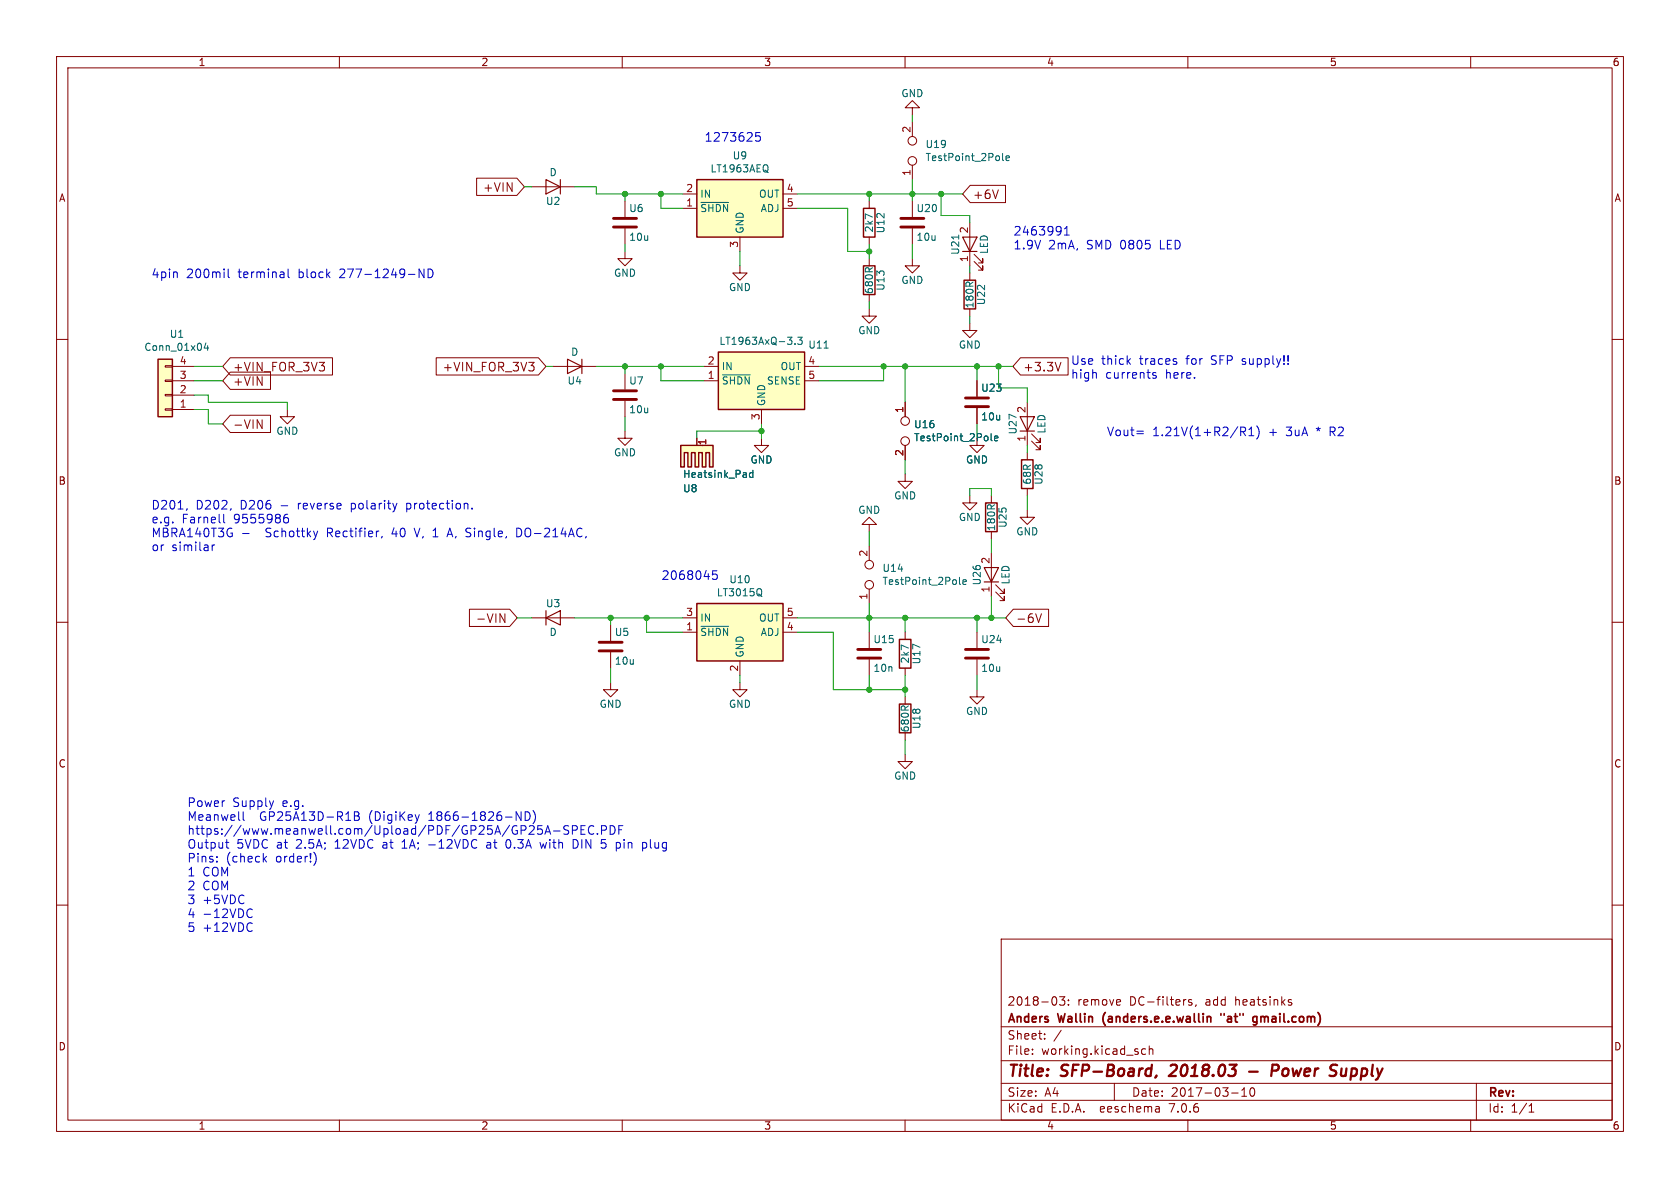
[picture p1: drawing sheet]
<svg xmlns="http://www.w3.org/2000/svg" width="297mm" height="210mm" viewBox="0 0 297 210" stroke-linecap="round" stroke-linejoin="round" font-family="sans-serif">
<g fill="none" stroke="#840000" stroke-width=".18">
<path d="M10 10h277v190h-277zM12 12h273v186h-273zM60 10v2M110 10v2M160 10v2M210 10v2M260 10v2M110.5 35.6v2.8M120.6 36.8h2.6M120.6 34.3h2.6M138.4 36.8h2.6M138.4 34.3h2.6"/>
<path d="M171.4 39.4v7.6M10 60h2M110.5 44.5v1.2h1.3l-1.3 1.3-1.3-1.3h1.3M110.5 40.4v2.8M130.8 41.9v2.6M171.4 57.2v1.2h1.3l-1.3 1.3-1.2-1.3h1.2M171.4 48.3v1.2M171.4 54.6v1.3M172.2 46.2l1.5 1.6v-.8v.8h-.7M172.2 45l1.5 1.5v-.8v.8h-.7M285 60h2M29.2 64.6h1.3v.3h-1.3z"/>
<path d="M29.2 67.2h1.3v.2h-1.3zM29.2 69.7h1.3v.3h-1.3zM29.2 72.3h1.3v.2h-1.3zM30.5 72.4h3.8M30.5 69.9h3.8M30.5 67.3h3.8M30.5 64.8h3.8M134.6 77.5v1.2h1.3l-1.3 1.3-1.3-1.3h1.3M153.7 92.7h1.2l-1.2-1.3-1.3 1.3h1.3v1.3M10 110h2M107.9 110.5v2.8M107.9 115.3v2.8"/>
<path d="M153.7 111.8v2.8M153.7 116.6v2.8M285 110h2M10 160h2M285 160h2M177 166h108v32h-108zM186.7 176.5v.9M187.3 176.2h.9l-.5 .6 .5 .1v.7l-.2 .1h-.5l-.2-.1M188.9 177.6v.1M188.9 176.8v.1M198 176.8l.1 .3-.7 .1M209.5 176.7h.2"/>
<path d="M210.7 176.8l-.4-.1-.2 .2 .1 .2 .5 .2v.3h-.6M211.5 177.6l-.2 .3M228 177.2l.3 .1 .1 .2-.2 .2h-.3M228 176.7l.3 .1M60 198v2M110 198v2M160 198v2M177 194.5h108M177 191.5h108M177 187.5h108M177 181.5h108M182.5 186.3v.1"/>
<path d="M182.5 185.5v.1M184.7 183.6v.1M184.7 182.8v.1M187.6 182.1l-1.3 2M197 191.5v3M202.5 185.5l-.4-.1-.3 .3v.4l.2 .2h.5M203.2 185.5l.2-.1 .3 .1 .1 .9M203.2 184.9v1.5M204.9 195.7l.1 .9M205 196.5l-.2 .1M205 196h-.2M210 198v2"/>
<path d="M217.7 193.2h1.2M219.5 193.8h.9M219.5 192.7l.5-.4v1.5M221.2 192.4l.1-.1a.81 .81 0 0 1 .6 .6 .81 .81 0 0 1-.3 .8l-.1 .1a.81 .81 0 0 1-.6-.6 .81 .81 0 0 1 .3-.8zM260 198v2M261 191.5v6.5M270.3 196.6h.9M270.3 195.5l.4-.4v1.5"/>
</g>
<path d="M204.5 190.1l-.3 .4M207.9 189.1l-1.3 1.1h1.3M220.8 189.4h1.5M224.8 189.3h.8a.55 .55 0 0 0 .5-.5 .55 .55 0 0 0-.4-.6h-.7l-.3 2M237.2 188.9l-.1 1.2 .2 .1 .5-.1" fill="none" stroke="#840000" stroke-width=".4"/>
<path d="M213.6 179.7l.4 .1 .1 .1v.8M215.8 179.2v.3M216.4 179.2v.3M222.2 179.8l-.4-.1-.3 .3M222.2 179.7v1.2l-.3 .3-.3-.1M221.5 180.4l.3 .3 .4-.1" fill="none" stroke="#840000" stroke-width=".3"/>
<g fill="#ffffc2" stroke="#ffffc2" stroke-width=".18">
<path d="M123.2 31.8h15.2v10.1h-15.2z"/>
<path d="M27.9 63.5h2.6v10.2h-2.6z"/>
</g>
<path d="M123.2 31.8h15.2v10.1h-15.2zM170.4 49.5h2.1v5.1h-2.1zM27.9 63.5h2.6v10.2h-2.6z" fill="none" stroke="#840000" stroke-width=".25"/>
<path d="M123.9 35.8h4.9M135.7 30.5h.1M169.5 41.5v.8M36.4 60.6l-.3 .9h.8M36.7 61.1v.8" fill="none" stroke="#006464" stroke-width=".18"/>
<path d="M170.2 41.9h2.5l-1.3 2.6zM170.2 44.5h2.5" fill="none" stroke="#840000" stroke-width=".2"/>
<path d="M108.5 38.6h4M108.5 40.1h4M105.9 115.1h4.1M105.9 113.5h4.1M151.6 116.3h4.1M151.6 114.8h4.1" fill="none" stroke="#840000" stroke-width=".51"/>
<g fill="#ffffc2">
<path d="M124.2 78.7h1.9v3.9h-.7v-2.6h-.6v2.6h-.6v-2.6h-.7z"/>
<path d="M120.3 78.7h3.9l-.7 1.3v2.6h-.6v-2.6h-.6v2.6h-.7v-2.6h-.6v2.6h-.7z"/>
</g>
<path d="M152.7 36.8h2v5.1h-2zM152.7 47h2v5.1h-2zM120.3 78.7h5.8v3.9h-.7v-2.6h-.6v2.6h-.6v-2.6h-.7v2.6h-.6v-2.6h-.6v2.6h-.7v-2.6h-.6v2.6h-.7zM127 62.2h15.2v10.2h-15.2zM174.2 88.9h2.1v5.1h-2.1zM180.6 81.3h2v5.1h-2zM123.2 106.7h15.2v10.1h-15.2zM159 113h2v5.1h-2zM159 124.5h2v5h-2z" fill="none" stroke="#840000" stroke-width=".25"/>
<g fill="none" stroke="#840000" stroke-width=".18">
<path d="M161.3 19.1h1.3l-1.3-1.3-1.3 1.3h1.3v1.2M84.3 31.5h7.1l1.3 1.5-1.3 1.5h-7.1zM94 33h7.6M153.7 35.6v1.2M161.3 21.6v2.5M161.3 29.2v2.6M161.3 35.6v2.8M171.5 32.8h6.3v3h-6.3l-1.3-1.5zM176.5 33.6l-.5 1.5M130.8 47v1.3h1.3l-1.3 1.2-1.3-1.2h1.3M153.7 54.6v1.3h1.2l-1.2 1.3-1.3-1.3h1.3M153.7 41.9v1.3"/>
<path d="M153.7 45.7v1.3M153.7 52.1v1.2M161.3 45.7v1.3h1.3l-1.3 1.3-1.3-1.3h1.3M161.3 40.4v2.8M40.7 73.4h7.1v3.1h-7.1l-1.3-1.6zM40.7 65.8h7.1v3h-7.1l-1.3-1.5zM40.7 63.2h18.1v3.1h-18.1l-1.3-1.5zM45.5 74.2l.8 1.5v-1.5M50.8 72.4v1.3h1.3l-1.3 1.2-1.3-1.2h1.3M56.4 64.1h1l-.5 .5M57.1 64.6l.3 .3v.4l-.3 .3M77.1 63.2h18.1l1.3 1.6-1.3 1.5h-18.1z"/>
<path d="M93.5 64.1h.9l-.5 .5M94.1 64.6l.3 .3v.4l-.3 .3M97.8 64.8h7.6M110.5 76.2v1.3h1.3l-1.3 1.2-1.3-1.2h1.3M110.5 66v2.8M110.5 70.9v2.8M123.2 77.5v1.2M124.5 64.8h2.5M124.5 67.3h2.5M134.6 72.4v2.5M142.2 64.8h2.6M142.2 67.3h2.6"/>
<path d="M160 71.1v2.6M160 78.7v2.6M172.7 77.5v1.2h1.3l-1.3 1.3-1.3-1.3h1.3M172.7 67.3v2.8M172.7 72.1v2.8M180.4 63.2h8.4v3.1h-8.4l-1.3-1.5zM181.6 71.1v7.6M182.4 78l1.5 1.5v-.8v.8h-.8M182.4 76.7l1.5 1.5v-.7v.7h-.8M187.6 64.1l-.5 1.5M153.7 96.5v2.6M160 83.8v1.3h1.3l-1.3 1.3-1.3-1.3h1.3"/>
<path d="M171.4 87.6v1.3h1.3l-1.3 1.3-1.2-1.3h1.2M175.3 87.6v1.3M175.3 94v1.3M175.3 97.8v7.6M181.6 90.2v1.2h1.3l-1.3 1.3-1.3-1.3h1.3M181.6 80v1.3M181.6 86.4v1.2M83 107.7h7.1l1.3 1.5-1.3 1.5h-7.1zM88.4 108.5l.9 1.5v-1.5M94 109.2h7.6M120.6 109.2h2.6M120.6 111.8h2.6"/>
<path d="M130.8 116.8v2.6M138.4 109.2h2.6M138.4 111.8h2.6M153.7 104.1v2.6M160 111.8v1.2M160 118.1v1.3M172.7 111.8v2.8M172.7 116.6v2.8M176 104.6l1.5 1.6v-.8v.8h-.7M176 103.4l1.5 1.5v-.8v.8h-.7M179.1 107.7h6.3v3h-6.3l-1.3-1.5zM183.1 108.5l.5 1.5 .5-1.5"/>
<path d="M107.9 120.7v1.2h1.3l-1.3 1.3-1.2-1.3h1.2M130.8 120.7v1.2h1.3l-1.3 1.3-1.3-1.3h1.3M160 133.4v1.2h1.3l-1.3 1.3-1.3-1.3h1.3M160 123.2v1.3M160 129.5v1.3M172.7 121.9v1.3h1.3l-1.3 1.3-1.3-1.3h1.3"/>
<circle cx="161.3" cy="24.9" r=".76"/>
<circle cx="161.3" cy="28.4" r=".76"/>
<circle cx="160" cy="78" r=".76"/>
<circle cx="160" cy="74.4" r=".76"/>
<circle cx="153.7" cy="99.8" r=".76"/>
<circle cx="153.7" cy="103.4" r=".76"/>
</g>
<g fill="none" stroke="#006464" stroke-width=".18">
<path d="M177.2 27.1v1.1l.2 .2M177.8 28l.7-.2-.1-.2-.4-.1-.2 .2 .1 .6h.5M141 59.6h.8l-.4 .5 .4 .1v.6l-.2 .1-.6-.1M127.7 66.3h4.9M140.5 60.8v.1M145.7 61.5h.7M175.2 76.7v1l.2 .2M175.8 77.5l.6-.1v-.3h-.4l-.2 .2 .1 .6h.5M133.1 83.1v1.3M133.1 83.6h-.4l-.2 .2 .1 .5h.5M123.9 110.7h4.9M134.5 104.1a.9 .9 0 0 1 0 1.2l.2 .2"/>
<path d="M169.6 102.1v1l.2 .2M170.2 102.9l.6-.1v-.3h-.4l-.2 .2 .1 .6h.5"/>
</g>
<path d="M96.5 31.8l2.6 1.2-2.6 1.3zM99.1 31.8v2.5M100.3 63.5l2.6 1.3-2.6 1.2zM102.9 63.5v2.5M180.3 73.7h2.6l-1.3 2.5zM180.3 76.2h2.6M96.5 109.2l2.6-1.2v2.5zM96.5 108v2.5M174 100.3h2.5l-1.2 2.6zM174 102.9h2.5" fill="none" stroke="#840000" stroke-width=".2"/>
<path d="M159.3 38.6h4M159.3 40.1h4M108.5 70.6h4M108.5 69.1h4M170.7 71.9h4.1M170.7 70.4h4.1M170.7 116.3h4.1M170.7 114.8h4.1" fill="none" stroke="#840000" stroke-width=".51"/>
<g fill="#ffffc2" stroke="#ffffc2" stroke-width=".18">
<path d="M123.2 106.7h15.2v10.1h-15.2z"/>
<path d="M127 62.2h15.2v10.2h-15.2z"/>
</g>
<g fill="none" stroke="#0000c2" stroke-width=".18">
<path d="M134.4 23.4h-.8v.8l.2-.2 .5 .1 .1 .2v.5l-.3 .2-.5-.2M31.3 48.1v1M40.3 47.6v1.3l.3 .2M50.9 47.6v1.3l.3 .2M75 47.6v1.5l-.9-1.5v1.5M75.7 47.6a.77 .77 0 0 1 .9 .7 .77 .77 0 0 1-.9 .8zM188.2 41.6h.8M188.2 40.5l.4-.5v1.6M199.4 63.8l.5 .6M199.9 63.4l-.6 .6M201 76.2h1.1M201 76.7h1.1"/>
<path d="M204.4 65.9l-.4-.1-.2 .3v.2l.6 .1v.4h-.6M207.8 63.9l.3 .2-.3 .3M207.8 63.4l.2 .1M219.3 75.5h.6l.3 .3-.1 .4-.8 .1M219.7 76.3l.5 .7M220.8 77h.9M220.8 75.9l.4-.4v1.5M222.2 75.3a1.75 1.75 0 0 1 0 2.3M33.1 89.9l-.2 .3M37.5 96.3v1M37.9 96.3l-.2 .1-.2 .2M39.5 90.9v1.3l.3 .2"/>
<path d="M40.8 94.2h.3l-.1 .6M40.8 89.9v.2M42.9 94.3h1.1M50.2 91.6l.5-.1 .3 .3-.1 .6h-.5l-.2-.1M50.9 90.9a.54 .54 0 0 0-.7 .4M56.2 93.9l-.4 1M67.6 94.8l-.2 .3M70.2 89l-.4 1M79.2 94.5h.7M79.5 93.4l-.5 1.5M83.4 89.8v.2M91.9 93.4h-.5v1.5l.5-.1"/>
<path d="M126.7 100.9h-.7l-.1 .7 .3-.1 .5 .1 .1 .2-.1 .5-.2 .1-.6-.1M38.3 152.2v.2M38.3 151.4v.2M39.9 148.9h.6M40.1 149.7l.4 .2M43 143.5v1.3l.2 .2M46.7 151.8l.4 .6M47.1 151.4l-.6 .6M48.4 141.6l-.4 1M55.8 151.1l.1 .9-.4 .9M62.7 143.5h.5l.2 .1 .1 .3-.3 .3a.41 .41 0 0 1 .3 .4 .41 .41 0 0 1-.3 .4h-.5zM62.7 144.2h.5"/>
<path d="M74.1 144l-.3 1M86.2 148.9l-.1 .1M86.2 149.4a.3 .3 0 0 0-.2 .2 .3 .3 0 0 0 .2 .3M89.5 148.7l-.1 .7 .2 .4 .2 .1M92.1 143.5v1.5l-.9-1.5v1.5M92.8 143.5a.77 .77 0 0 1 .9 .8 .77 .77 0 0 1-.9 .7zM94.2 143.3a1.77 1.77 0 0 1 .1 2.2M95.5 148.9l.2 1 .3-.7M96.5 147h.7M96.8 146l.5 1.5M97.9 146.9h1.1M100.5 146h-.5l-.3 .2 .1 .4 .7 .3v.4l-.3 .2-.5-.1"/>
<path d="M101.2 146.8l.7-.1 .2-.2-.1-.4-.2-.1h-.6v1.5M102.1 148.6l-.4-.2h-.4v1.5h.4l.4-.2M102.7 146.7h.5M103.4 146h-.7v1.5h.7M105 146.1a.61 .61 0 0 0-.8 0 .61 .61 0 0 0-.2 .7 .57 .57 0 0 0 .3 .6 .57 .57 0 0 0 .7-.1M105.6 147.3v.2M106.3 148.4h.8M106.3 146.8l.8-.1 .1-.2-.1-.4-.2-.1h-.6v1.5M106.5 149l.6 .1M107.1 149.8l-.6 .1M107.9 146a.77 .77 0 0 1 .8 .7 .77 .77 0 0 1-.8 .8zM109.4 146.7h.5"/>
<path d="M109.5 149l.2 .2v.4l-.2 .3M110.1 146h-.7v1.5M113.7 148.9l.5 .1 .1 .2v.6l-.6 .1M43.9 160.8l.4-.1 .3 .1M44.5 163.2l.1 .1M44.6 162.1l-.3 .1-.4-.1M44.6 164.5l-.1 .1"/>
</g>
<g fill="none" stroke="#009600" stroke-width=".18">
<path d="M92.7 33h1.3M101.6 33h3.8v1.3h15.2M110.5 34.3v1.3M116.8 34.3v2.5h3.8M141 34.3h29.2M141 36.8h8.9v7.7h3.8M153.7 34.3v1.3M161.3 20.3v1.3M161.3 31.8v3.8M166.4 34.3v3.8h5v1.3M110.5 43.2v1.3M130.8 44.5v2.5"/>
<path d="M153.7 43.2v2.5M153.7 53.3v1.3M161.3 43.2v2.5M171.4 47v1.3M171.4 55.9v1.3M34.3 64.8h5.1M34.3 69.9h2.5v1.2h14v1.3M34.3 72.4h2.5v2.5h2.6M34.3 67.3h5.1M96.5 64.8h1.3M105.4 64.8h19.1M110.5 64.8v1.2"/>
<path d="M110.5 73.7v2.5M116.8 64.8v2.5h7.7M134.6 74.9v2.6M134.6 76.2h-11.4v1.3M144.8 64.8h34.3M156.2 64.8v2.5h-11.4M160 64.8v6.3M172.7 64.8v2.5M172.7 74.9v2.6M176.5 64.8v3.8h5.1v2.5M181.6 78.7v1.3M153.7 94v2.5"/>
<path d="M160 81.3v2.5M171.4 87.6v-1.2h3.9v1.2M175.3 95.3v2.5M181.6 87.6v2.6M91.4 109.2h2.6M101.6 109.2h19M107.9 109.2v1.3M107.9 118.1v2.6M114.3 109.2v2.6h6.3M130.8 119.4v1.3M141 109.2h36.8M141 111.8h6.3v10.1h12.7"/>
<path d="M153.7 106.7v5.1M153.7 119.4v2.5M160 109.2v2.6M160 119.4v3.8M172.7 109.2v2.6M172.7 119.4v2.5M175.3 105.4v3.8M160 130.8v2.6"/>
</g>
<g fill="#009600" stroke="#009600" stroke-width=".18">
<circle cx="153.7" cy="121.9" r=".46"/>
<circle cx="134.6" cy="76.2" r=".46"/>
<circle cx="114.3" cy="109.2" r=".46"/>
<circle cx="153.7" cy="109.2" r=".46"/>
<circle cx="161.3" cy="34.3" r=".46"/>
<circle cx="153.7" cy="34.3" r=".46"/>
<circle cx="166.4" cy="34.3" r=".46"/>
<circle cx="176.5" cy="64.8" r=".46"/>
<circle cx="172.7" cy="64.8" r=".46"/>
<circle cx="153.7" cy="44.5" r=".46"/>
<circle cx="110.5" cy="64.8" r=".46"/>
<circle cx="107.9" cy="109.2" r=".46"/>
<circle cx="110.5" cy="34.3" r=".46"/>
<circle cx="160" cy="121.9" r=".46"/>
<circle cx="172.7" cy="109.2" r=".46"/>
<circle cx="175.3" cy="109.2" r=".46"/>
<circle cx="160" cy="109.2" r=".46"/>
<circle cx="160" cy="64.8" r=".46"/>
<circle cx="156.2" cy="64.8" r=".46"/>
<circle cx="116.8" cy="34.3" r=".46"/>
<circle cx="116.8" cy="64.8" r=".46"/>
</g>
<g font-size="2.8" fill="#840000">
<text x="178" y="190.9">Title:</text>
<text x="187.7" y="190.9">SFP-Board,</text>
<text x="207.7" y="190.9">2018.03</text>
<text x="227.2" y="190.9">Power</text>
<text x="238.4" y="190.9">Supply</text>
</g>
<g font-size="2.1" fill="#0000c2">
<text x="124.5" y="25.2">1273625</text>
<text x="179.1" y="41.7">2463991</text>
<text x="179.1" y="44.2">1.9V</text>
<text x="185.3" y="44.2">2mA,</text>
<text x="192.1" y="44.2">SMD 0805</text>
<text x="205.3" y="44.2">LED</text>
<text x="26.7" y="49.3">4pin</text>
<text x="32.9" y="49.3">200mil</text>
<text x="42.1" y="49.3">terminal</text>
<text x="52.9" y="49.3">block</text>
<text x="60.3" y="49.3">277-1249-ND</text>
<text x="189.2" y="64.6">Use</text>
<text x="194.7" y="64.6">thick</text>
<text x="201.5" y="64.6">traces</text>
<text x="209.9" y="64.6">for</text>
<text x="214.4" y="64.6">SFP supply!!</text>
<text x="189.2" y="67.1">high</text>
<text x="195.4" y="67.1">currents</text>
<text x="206.1" y="67.1">here.</text>
<text x="195.6" y="77.2">Vout=</text>
<text x="203.7" y="77.2">1.21V(1+R2/R1)</text>
<text x="224.3" y="77.2">+</text>
<text x="227.5" y="77.2">3uA</text>
<text x="233" y="77.2">*</text>
<text x="235.5" y="77.2">R2</text>
<text x="26.7" y="90.2">D201,</text>
<text x="26.7" y="92.6">e.g.</text>
<text x="26.7" y="95.1">MBRA140T3G</text>
<text x="32.1" y="92.6">Farnell</text>
<text x="34.6" y="90.2">D202,</text>
<text x="41.3" y="92.6">9555986</text>
<text x="42.5" y="90.2">D206</text>
<text x="47.1" y="95.1">Schottky</text>
<text x="49.7" y="90.2">-</text>
<text x="52.9" y="90.2">reverse</text>
<text x="58" y="95.1">Rectifier,</text>
<text x="62.4" y="90.2">polarity</text>
<text x="69.7" y="95.1">40</text>
<text x="72.4" y="90.2">protection.</text>
<text x="73.9" y="95.1">V, 1</text>
<text x="80" y="95.1">A, Single,</text>
<text x="92.4" y="95.1">DO-214AC,</text>
<text x="26.7" y="97.5">or</text>
<text x="30.3" y="97.5">similar</text>
<text x="116.8" y="102.6">2068045</text>
<text x="33" y="142.8">Power</text>
<text x="41.1" y="142.8">Supply</text>
<text x="49.9" y="142.8">e.g.</text>
<text x="33" y="145.2">Meanwell</text>
<text x="33" y="147.7">https://www.meanwell.com/Upload/PDF/GP25A/GP25A-SPEC.PDF</text>
<text x="46" y="145.2">GP25A13D-R1B</text>
<text x="65.3" y="145.2">(DigiKey</text>
<text x="76" y="145.2">1866-1826-ND)</text>
<text x="33" y="150.1">Output</text>
<text x="33" y="152.6">Pins:</text>
<text x="33" y="155">1</text>
<text x="35.8" y="155">COM</text>
<text x="39.9" y="152.6">(check</text>
<text x="41.8" y="150.1">5VDC at</text>
<text x="48.8" y="152.6">order!)</text>
<text x="52.5" y="150.1">2.5A;</text>
<text x="59.5" y="150.1">12VDC</text>
<text x="68" y="150.1">at</text>
<text x="71.6" y="150.1">1A;</text>
<text x="76.4" y="150.1">-12VDC</text>
<text x="86.9" y="150.1">at</text>
<text x="90.4" y="150.1">0.3A</text>
<text x="96.7" y="150.1">with</text>
<text x="102.6" y="150.1">DIN</text>
<text x="107.7" y="150.1">5</text>
<text x="110.5" y="150.1">pin</text>
<text x="115.3" y="150.1">plug</text>
<text x="33" y="157.5">2</text>
<text x="33" y="159.9">3</text>
<text x="35.8" y="157.5">COM</text>
<text x="35.8" y="159.9">+5VDC</text>
<text x="33" y="162.4">4</text>
<text x="33" y="164.9">5</text>
<text x="35.8" y="162.4">-12VDC</text>
<text x="35.8" y="164.9">+12VDC</text>
</g>
<g font-size="2.1" fill="#840000">
<text x="85.3" y="34.1">+VIN</text>
<text x="171.9" y="35.4">+6V</text>
<text x="41.1" y="65.9">+VIN_FOR_3V3</text>
<text x="78.2" y="65.9">+VIN_FOR_3V3</text>
<text x="180.8" y="65.9">+3.3V</text>
<text x="41.1" y="68.4">+VIN</text>
<text x="41.1" y="76">-VIN</text>
<text x="84.1" y="110.3">-VIN</text>
<text x="179.5" y="110.3">-6V</text>
<text x="178" y="178">2018-03:</text>
<text x="190.4" y="178">remove</text>
<text x="199.7" y="178">DC-filters,</text>
<text x="213.3" y="178">add</text>
<text x="218.6" y="178">heatsinks</text>
<text x="178" y="184">Sheet:</text>
<text x="178" y="181.2">Anders</text>
<text x="187.2" y="181.2">Wallin</text>
<text x="195.6" y="181.2">(anders.e.e.wallin</text>
<text x="217.2" y="181.2">&quot;at&quot;</text>
<text x="223.4" y="181.2">gmail.com)</text>
<text x="178" y="186.7">File:</text>
<text x="184.1" y="186.7">working.kicad_sch</text>
<text x="178" y="196.9">KiCad</text>
<text x="178" y="194.1">Size:</text>
<text x="184.7" y="194.1">A4</text>
<text x="185.7" y="196.9">E.D.A.</text>
<text x="194.6" y="196.9">eeschema</text>
<text x="200" y="194.1">Date:</text>
<text x="207" y="196.9">7.0.6</text>
<text x="207" y="194.1">2017-03-10</text>
<text x="263" y="194.3">Rev:</text>
<text x="263" y="196.9">Id:</text>
<text x="267.1" y="196.9">1/1</text>
</g>
<g font-size="1.8" fill="#840000">
<text x="35" y="11.9">1</text>
<text x="85" y="11.9">2</text>
<text x="135" y="11.9">3</text>
<text x="185" y="11.9">4</text>
<text x="235" y="11.9">5</text>
<text x="285" y="11.9">6</text>
<text x="10.3" y="35.9">A</text>
<text x="285.3" y="35.9">A</text>
<text x="10.3" y="85.9">B</text>
<text x="285.3" y="85.9">B</text>
<text x="10.3" y="135.9">C</text>
<text x="285.3" y="135.9">C</text>
<text x="10.3" y="185.9">D</text>
<text x="285.3" y="185.9">D</text>
<text x="35" y="199.9">1</text>
<text x="85" y="199.9">2</text>
<text x="135" y="199.9">3</text>
<text x="185" y="199.9">4</text>
<text x="235" y="199.9">5</text>
<text x="285" y="199.9">6</text>
</g>
<g font-size="1.8" fill="#006464">
<text x="159.3" y="17.4">GND</text>
<text x="129.4" y="28.4">U9</text>
<text x="163.5" y="26.4">U19</text>
<text x="163.5" y="28.7">TestPoint_2Pole</text>
<text x="97.1" y="31.3">D</text>
<text x="123.7" y="35.2">IN</text>
<text x="125.5" y="30.7">LT1963AEQ</text>
<text x="134.1" y="35.2">OUT</text>
<text x="96.4" y="36.4">U2</text>
<text x="111.1" y="37.7">U6</text>
<text x="123.7" y="37.7">~{SHDN}</text>
<text x="131.7" y="41.4" transform="rotate(-90 131.7 41.4)">GND</text>
<text x="134.4" y="37.7">ADJ</text>
<text x="154.5" y="41.2" transform="rotate(-90 154.5 41.2)">2k7</text>
<text x="156.6" y="41.3" transform="rotate(-90 156.6 41.3)">U12</text>
<text x="161.9" y="37.7">U20</text>
<text x="111.1" y="42.8">10u</text>
<text x="161.9" y="42.8">10u</text>
<text x="169.8" y="45.2" transform="rotate(-90 169.8 45.2)">U21</text>
<text x="174.9" y="45" transform="rotate(-90 174.9 45)">LED</text>
<text x="108.5" y="49.1">GND</text>
<text x="128.8" y="51.7">GND</text>
<text x="154.5" y="52.1" transform="rotate(-90 154.5 52.1)">680R</text>
<text x="156.6" y="51.5" transform="rotate(-90 156.6 51.5)">U13</text>
<text x="159.3" y="50.4">GND</text>
<text x="29.9" y="59.9">U1</text>
<text x="151.6" y="59.3">GND</text>
<text x="172.3" y="54.6" transform="rotate(-90 172.3 54.6)">180R</text>
<text x="174.3" y="54" transform="rotate(-90 174.3 54)">U22</text>
<text x="25.4" y="62.2">Conn_01x04</text>
<text x="100.9" y="63.1">D</text>
<text x="127.1" y="61.2">LT1963AxQ-3.3</text>
<text x="127.5" y="65.6">IN</text>
<text x="137.9" y="65.6">OUT</text>
<text x="142.8" y="61.8">U11</text>
<text x="169.4" y="61.8">GND</text>
<text x="100.2" y="68.2">U4</text>
<text x="111.1" y="68.2">U7</text>
<text x="127.5" y="68.2">~{SHDN} SENSE</text>
<text x="135.5" y="71.9" transform="rotate(-90 135.5 71.9)">GND</text>
<text x="173.4" y="69.4">U23</text>
<text x="48.8" y="77.1">GND</text>
<text x="111.1" y="73.3">10u</text>
<text x="161.5" y="75.9">U16</text>
<text x="173.4" y="74.5">10u</text>
<text x="179.9" y="76.9" transform="rotate(-90 179.9 76.9)">U27</text>
<text x="185" y="76.8" transform="rotate(-90 185 76.8)">LED</text>
<text x="108.5" y="80.9">GND</text>
<text x="132.6" y="82.1">GND</text>
<text x="161.5" y="78.2">TestPoint_2Pole</text>
<text x="170.7" y="82.1">GND</text>
<text x="120.7" y="87.2">U8</text>
<text x="120.7" y="84.7">Heatsink_Pad</text>
<text x="158" y="88.5">GND</text>
<text x="182.5" y="85.8" transform="rotate(-90 182.5 85.8)">68R</text>
<text x="184.5" y="85.8" transform="rotate(-90 184.5 85.8)">U28</text>
<text x="151.6" y="91">GND</text>
<text x="169.4" y="92.3">GND</text>
<text x="176.1" y="94" transform="rotate(-90 176.1 94)">180R</text>
<text x="178.2" y="93.4" transform="rotate(-90 178.2 93.4)">U25</text>
<text x="179.6" y="94.8">GND</text>
<text x="155.9" y="101.3">U14</text>
<text x="175" y="99.8" transform="rotate(-90 175 99.8)">2</text>
<text x="96.4" y="107.5">U3</text>
<text x="126.6" y="105.6">LT3015Q</text>
<text x="128.8" y="103.3">U10</text>
<text x="155.9" y="103.6">TestPoint_2Pole</text>
<text x="173.6" y="103.6" transform="rotate(-90 173.6 103.6)">U26</text>
<text x="178.7" y="103.4" transform="rotate(-90 178.7 103.4)">LED</text>
<text x="97.1" y="112.6">D</text>
<text x="108.6" y="112.6">U5</text>
<text x="123.7" y="112.6">~{SHDN}</text>
<text x="123.7" y="110.1">IN</text>
<text x="134.1" y="110.1">OUT</text>
<text x="134.4" y="112.6">ADJ</text>
<text x="154.3" y="113.9">U15</text>
<text x="173.4" y="113.9">U24</text>
<text x="108.6" y="117.7">10u</text>
<text x="131.7" y="116.3" transform="rotate(-90 131.7 116.3)">GND</text>
<text x="154.3" y="119">10n</text>
<text x="160.9" y="117.4" transform="rotate(-90 160.9 117.4)">2k7</text>
<text x="162.9" y="117.5" transform="rotate(-90 162.9 117.5)">U17</text>
<text x="173.4" y="119">10u</text>
<text x="105.9" y="125.3">GND</text>
<text x="128.8" y="125.3">GND</text>
<text x="160.9" y="129.6" transform="rotate(-90 160.9 129.6)">680R</text>
<text x="162.9" y="129" transform="rotate(-90 162.9 129)">U18</text>
<text x="170.7" y="126.6">GND</text>
<text x="158" y="138">GND</text>
</g>
<g font-size="1.8" fill="#a90000">
<text x="161" y="23.6" transform="rotate(-90 161 23.6)">2</text>
<text x="121.2" y="34">2</text>
<text x="139" y="34">4</text>
<text x="161" y="31.2" transform="rotate(-90 161 31.2)">1</text>
<text x="121.2" y="36.6">1</text>
<text x="139" y="36.6">5</text>
<text x="171.2" y="41.3" transform="rotate(-90 171.2 41.3)">2</text>
<text x="130.6" y="43.9" transform="rotate(-90 130.6 43.9)">3</text>
<text x="171.2" y="46.4" transform="rotate(-90 171.2 46.4)">1</text>
<text x="31.7" y="64.5">4</text>
<text x="125" y="64.5">2</text>
<text x="142.8" y="64.5">4</text>
<text x="31.7" y="69.6">2</text>
<text x="31.7" y="67.1">3</text>
<text x="125" y="67.1">1</text>
<text x="142.8" y="67.1">5</text>
<text x="31.7" y="72.1">1</text>
<text x="134.4" y="74.4" transform="rotate(-90 134.4 74.4)">3</text>
<text x="159.8" y="73.1" transform="rotate(-90 159.8 73.1)">1</text>
<text x="181.4" y="73.1" transform="rotate(-90 181.4 73.1)">2</text>
<text x="125.2" y="78.8" transform="rotate(-90 125.2 78.8)">1</text>
<text x="159.8" y="80.7" transform="rotate(-90 159.8 80.7)">2</text>
<text x="181.4" y="78.2" transform="rotate(-90 181.4 78.2)">1</text>
<text x="153.4" y="98.5" transform="rotate(-90 153.4 98.5)">2</text>
<text x="153.4" y="106.1" transform="rotate(-90 153.4 106.1)">1</text>
<text x="175" y="104.8" transform="rotate(-90 175 104.8)">1</text>
<text x="121.2" y="111.5">1</text>
<text x="121.2" y="109">3</text>
<text x="139" y="111.5">4</text>
<text x="139" y="109">5</text>
<text x="130.6" y="118.8" transform="rotate(-90 130.6 118.8)">2</text>
</g>
</svg>
